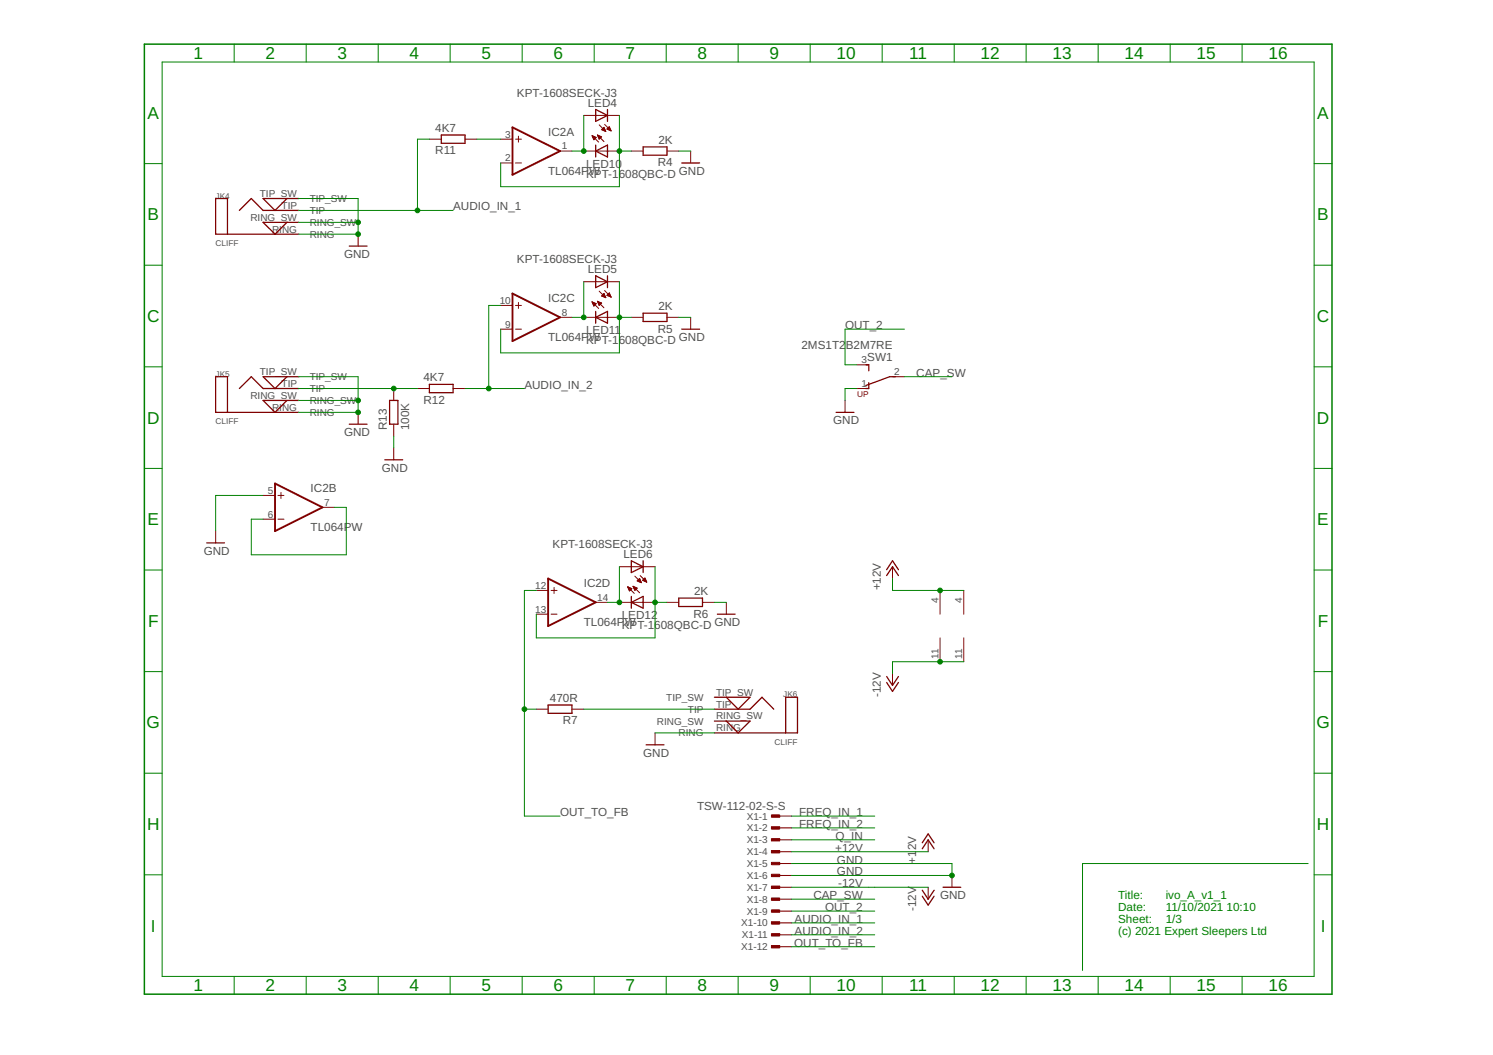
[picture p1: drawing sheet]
<svg xmlns="http://www.w3.org/2000/svg" width="297mm" height="210mm" viewBox="0 0 297 210" stroke-linecap="round" stroke-linejoin="round" font-family="sans-serif">
<g fill="none" stroke="#800000" stroke-width=".25">
<path d="M57.1 39.5l-2.4 2.4-2.4-2.4h7.1M87.8 26.9h4.7v1.6h-4.7zM118.5 30.1l2.4-1.2v2.3zM118.5 21.8l2.4 1.2-2.4 1.2zM118.5 28.9v2.3M120.9 21.8v2.4M128 29.2h4.7v1.7h-4.7zM135.6 32.4h3.6M45.3 46.6v-7.1h-2.4v7.1h16.5M47.6 41.9l2.4-2.4 2.3 2.4h7.1M57.1 44.2l-2.4 2.4-2.4-2.4h7.1M69.5 49h3.5"/>
<path d="M118.5 54.9l2.4 1.1-2.4 1.2zM120.9 54.9v2.3M47.6 77.3l2.4-2.3 2.3 2.3h7.1M57.1 75l-2.4 2.3-2.4-2.3h7.1M57.1 79.7l-2.4 2.3-2.4-2.3h7.1M77.5 79.7h1.7v4.7h-1.7zM85.4 76.5h4.7v1.6h-4.7zM118.5 63.1l2.4-1.1v2.3zM118.5 62v2.3M128 62.3h4.7v1.7h-4.7zM135.6 65.5h3.6M172.3 72.6h.5v1.2"/>
<path d="M172.8 76.1v1.2h-.5M178.2 75h-1.2l-4.7 1.7M45.3 82v-7h-2.4v7h16.5M69.5 84.4h3.5M76.6 91.5h3.5M166.3 82h3.6M41.1 108h3.6M125.6 111.6l2.4 1.2-2.4 1.1zM125.6 119.8l2.4-1.1v2.3zM125.6 118.7v2.3M128 111.6v2.3M135 119h4.8v1.7h-4.8z"/>
<path d="M176.4 114.5l1.2-1.7 1.2 1.7M176.4 113.3l1.2-1.7 1.2 1.7M142.1 138.7h7.1l-2.3 2.4-2.4-2.4M142.7 122.2h3.6M176.4 134.6l1.2 1.8 1.2-1.8M176.4 135.8l1.2 1.8 1.2-1.8M109.1 140.3h4.7v1.6h-4.7zM128.5 148.2h3.6M142.1 145.8h16.6v-7.1h-2.4v7.1M142.1 141.1h7.1l2.4-2.4 2.3 2.4M142.1 143.5h7.1l-2.3 2.3-2.4-2.3M183.5 168.9l1.2-1.8 1.1 1.8"/>
<path d="M183.5 167.7l1.2-1.8 1.1 1.8M183.5 177.1l1.2 1.8 1.1-1.8M183.5 178.3l1.2 1.8 1.1-1.8M187.6 176.5h3.6"/>
</g>
<g fill="none" stroke="#800000" stroke-width=".2">
<path d="M85.4 27.7h2.4M92.5 27.7h2.4M99.6 27.7h2.4M99.6 32.4h2.4M102.6 27.7h1.1M102.6 32.4h1.1M103.1 27.1v1.2M111.4 30.1h2.4M116.1 23h7.1M116.1 30.1h7.1M117.8 27l1.3 1.3M117.8 27l.8 .3-.4 .5z"/>
<path d="M117.8 27.1h.2M117.9 27.2h.3M117.9 27.3h.6M118 27.4h.6M118 27.5h.5M118.1 27.6h.2M118.1 27.7h.1M118.9 26.9l1.3 1.3M118.9 26.9l.8 .3-.5 .5zM118.9 26.9h.2M119 27.1h.3M119 27.2h.6"/>
<path d="M119 27.3h.6M119.1 27.4h.4M119.1 27.5h.3M119.2 27.6h.1M119.2 24.8l1.3 1.4M119.7 25.8l.5-.5 .3 .9zM119.7 25.7h.6M119.8 25.8h.6M119.9 25.6h.4M120 25.5h.2M120.1 26h.3M120.1 25.4h.1"/>
<path d="M120.3 24.7l1.3 1.3M120.3 26.1h.2M120.8 25.7l.4-.5 .4 .8zM120.8 25.6h.6M120.9 25.7h.6M120.9 25.5h.4M121 25.4h.3M121.1 25.8h.4M121.1 25.3h.2M121.4 26h.1M125.6 30.1h2.4M132.7 30.1h2.3"/>
<path d="M137.4 30.1v2.3M71.2 46.6v2.4M116.1 56h7.1M118.9 59.9l1.3 1.3M118.9 59.9l.8 .4-.5 .5zM118.9 60h.1M119.2 57.9l1.3 1.3M119.7 58.9h.7M119.8 58.7h.5M119.9 59h.5M119.9 58.6h.4M120 58.5h.2"/>
<path d="M120.1 59.1h.3M120.2 58.4l.3 .8-.8-.3zM120.2 58.4h.1M120.3 57.8l1.3 1.3M120.4 59.2h.1M120.8 58.8l.8 .3M120.8 58.7h.6M120.9 58.6h.5M121 58.9h.5M121 58.5h.3M121.1 58.4h.2M121.2 58.3h.1"/>
<path d="M121.2 59h.3M121.2 58.3l-.4 .5M121.2 58.3l.4 .8M121.5 59.1h.1M78.3 77.3v2.4M83.1 77.3h2.3M90.1 77.3h2.4M99.6 60.8h2.4M99.6 65.5h2.4M102.6 60.8h1.1M102.6 65.5h1.1M103.1 60.2v1.2"/>
<path d="M111.4 63.1h2.4M116.1 63.1h7.1M117.8 60.1l1.3 1.3M117.8 60.1h.1M117.8 60.1l.8 .3-.4 .5zM117.9 60.2h.2M117.9 60.3h.4M117.9 60.4h.7M118 60.5h.5M118 60.6h.4M118.1 60.7h.2M118.1 60.8h.1"/>
<path d="M118.9 60.1h.2M119 60.2h.4M119 60.3h.7M119.1 60.4h.5M119.1 60.5h.4M119.1 60.6h.3M119.2 60.7h.1M125.6 63.1h2.4M132.7 63.1h2.3M137.4 63.1v2.4M168.1 79.7v2.3M170.5 77.3h2.3"/>
<path d="M170.5 72.6h2.3M177.6 75h2.3M52.3 98.6h2.4M55.3 98.6h1.2M55.9 98v1.2M71.2 82v2.4M78.3 84.4v2.4M78.3 89.1v2.4M42.9 105.7v2.3M52.3 103.3h2.4M55.3 103.3h1.2M64.2 100.9h2.3"/>
<path d="M106.7 117.5h2.4M109.6 117.5h1.2M110.2 116.9v1.2M118.5 119.8h2.4M123.2 112.8h7.1M123.2 119.8h7.1M124.9 116.8l1.3 1.3M124.9 116.8l.8 .3M124.9 116.8l.3 .8 .5-.5M124.9 116.8h.2M125 116.9h.3M125 117.1h.6"/>
<path d="M125.1 117.2h.6M125.1 117.3h.5M125.2 117.4h.3M125.2 117.5h.1M125.9 116.6l1.4 1.3M125.9 116.6l.9 .4-.5 .5zM126 116.7h.1M126 116.8h.4M126.1 116.9h.5M126.1 117.1h.6M126.2 117.2h.4M126.2 117.3h.3"/>
<path d="M126.3 117.4h.1M126.3 114.6l1.3 1.3M126.8 115.6l.5-.5 .3 .8zM126.9 115.5h.5M126.9 115.6h.6M127 115.4h.4M127.1 115.3h.2M127.1 115.7h.4M127.2 115.2h.1M127.4 114.5l1.3 1.3M127.4 115.8h.2M127.8 115.5l.5-.5 .4 .8z"/>
<path d="M127.9 115.4h.6M128 115.5h.5M128 115.3h.4M128.1 115.2h.3M128.2 115.6h.4M128.2 115.1h.2M128.5 115.7h.1M132.7 119.8h2.3M139.8 119.8h2.3M144.5 119.8v2.4M177.6 112.8v2.3M187 117.5v4.7"/>
<path d="M191.7 117.5v4.7M106.7 122.2h2.4M109.6 122.2h1.2M177.6 134v2.4M187 126.9v4.8M191.7 126.9v4.8M106.7 141.1h2.4M113.8 141.1h2.3M130.3 145.8v2.4M155.1 162.4h2.4M155.1 164.7h2.4M155.1 167.1h2.4"/>
<path d="M155.1 169.5h2.4M155.1 171.8h2.4M155.1 174.2h2.4M155.1 176.5h2.4M155.1 178.9h2.4M184.7 167.1v2.4M184.7 176.5v2.4M189.4 174.2v2.3M155.1 181.3h2.4M155.1 183.6h2.4M155.1 186h2.4M155.1 188.4h2.4"/>
</g>
<path d="M102 25.3l9.4 4.8-9.4 4.7zM102 58.4l9.4 4.7-9.4 4.8zM54.7 96.2l9.5 4.7-9.5 4.8zM109.1 115.1l9.4 4.7-9.4 4.8z" fill="none" stroke="#800000" stroke-width=".38"/>
<g fill="#800000" stroke="#800000" stroke-width=".2">
<path d="M153.5 162.1h1.6v.5h-1.6z"/>
<path d="M153.5 164.5h1.6v.5h-1.6z"/>
<path d="M153.5 166.9h1.6v.4h-1.6z"/>
<path d="M153.5 169.2h1.6v.5h-1.6z"/>
<path d="M153.5 171.6h1.6v.4h-1.6z"/>
<path d="M153.5 173.9h1.6v.5h-1.6z"/>
<path d="M153.5 176.3h1.6v.5h-1.6z"/>
<path d="M153.5 178.7h1.6v.4h-1.6z"/>
<path d="M153.5 181h1.6v.5h-1.6z"/>
<path d="M153.5 183.4h1.6v.5h-1.6z"/>
<path d="M153.5 185.8h1.6v.4h-1.6z"/>
<path d="M153.5 188.1h1.6v.5h-1.6z"/>
</g>
<path d="M28.7 8.8h236.3v189h-236.3z" fill="none" stroke="#008000" stroke-width=".3"/>
<g fill="none" stroke="#008000" stroke-width=".2">
<path d="M32.3 12.3h229.2v182h-229.2zM46.6 8.8v3.5M60.9 8.8v3.5M75.2 8.8v3.5M89.6 8.8v3.5M103.9 8.8v3.5M118.2 8.8v3.5M132.5 8.8v3.5M146.9 8.8v3.5M161.2 8.8v3.5M175.5 8.8v3.5M189.8 8.8v3.5"/>
<path d="M204.2 8.8v3.5M218.5 8.8v3.5M232.8 8.8v3.5M247.1 8.8v3.5M28.7 32.6h3.6M59.4 39.5h11.8v7.1h-11.8M85.4 27.7h-2.3v14.2M94.9 27.7h4.7M116.1 23v7.1h-2.3M123.2 30.1h2.4M123.2 23v14.1h-23.6v-4.7M135 30.1h2.4"/>
<path d="M261.5 32.6h3.5M28.7 52.8h3.6M59.4 44.2h11.8M59.4 41.9h30.7M116.1 56v7.1h-2.3M123.2 56v14.2h-23.6v-4.7M261.5 52.8h3.5M28.7 73h3.6M59.4 75h11.8v7h-11.8M59.4 79.7h11.8M59.4 77.3h23.7M92.5 77.3h11.8"/>
<path d="M99.6 60.8h-2.4v16.5M123.2 63.1h2.4M135 63.1h2.4M170.5 77.3h-2.4v2.4M179.9 75h9.5M179.9 65.5h-11.8v7.1h2.4M261.5 73h3.5M28.7 93.2h3.6M52.3 98.6h-9.4v7.1M78.3 86.8v2.3M261.5 93.2h3.5M28.7 113.4h3.6"/>
<path d="M66.5 100.9h2.4v9.5h-18.9v-7.1h2.3M106.7 117.5h-2.4v44.9h7.1M123.2 112.8v7h-2.3M130.3 119.8h2.4M130.3 112.8v14.1h-23.6v-4.7M142.1 119.8h2.4M177.6 115.1v2.4h14.1M261.5 113.4h3.5M28.7 133.6h3.6M191.7 131.7h-14.1v2.3M261.5 133.6h3.5M28.7 153.8h3.6"/>
<path d="M104.3 141.1h2.4M116.1 141.1h26M130.3 145.8h11.8M261.5 153.8h3.5M28.7 174.1h3.6M157.5 171.8h31.9v2.4h-31.9M157.5 162.4h16.5M157.5 176.5h27.2M157.5 169.5h27.2M157.5 167.1h16.5M157.5 164.7h16.5M157.5 178.9h16.5"/>
<path d="M260.3 171.8h-44.9v21.3M261.5 174.1h3.5M46.6 194.3v3.5M60.9 194.3v3.5M75.2 194.3v3.5M89.6 194.3v3.5M103.9 194.3v3.5M118.2 194.3v3.5M132.5 194.3v3.5M146.9 194.3v3.5M157.5 188.4h16.5M157.5 183.6h16.5"/>
<path d="M157.5 186h16.5M157.5 181.3h16.5M161.2 194.3v3.5M175.5 194.3v3.5M189.8 194.3v3.5M204.2 194.3v3.5M218.5 194.3v3.5M232.8 194.3v3.5M247.1 194.3v3.5"/>
</g>
<g fill="#008000" stroke="#008000" stroke-width=".2">
<circle cx="71.2" cy="82" r=".47"/>
<circle cx="71.2" cy="79.7" r=".47"/>
<circle cx="71.2" cy="46.6" r=".47"/>
<circle cx="71.2" cy="44.2" r=".47"/>
<circle cx="189.4" cy="174.2" r=".47"/>
<circle cx="123.2" cy="119.8" r=".47"/>
<circle cx="130.3" cy="119.8" r=".47"/>
<circle cx="104.3" cy="141.1" r=".47"/>
<circle cx="116.1" cy="63.1" r=".47"/>
<circle cx="123.2" cy="63.1" r=".47"/>
<circle cx="116.1" cy="30.1" r=".47"/>
<circle cx="123.2" cy="30.1" r=".47"/>
<circle cx="83.1" cy="41.9" r=".47"/>
<circle cx="78.3" cy="77.3" r=".47"/>
<circle cx="97.2" cy="77.3" r=".47"/>
<circle cx="187" cy="131.7" r=".47"/>
<circle cx="187" cy="117.5" r=".47"/>
</g>
<g font-size="3.4" fill="#008000">
<text x="38.5" y="11.8">1</text>
<text x="52.8" y="11.8">2</text>
<text x="67.1" y="11.8">3</text>
<text x="81.4" y="11.8">4</text>
<text x="95.8" y="11.8">5</text>
<text x="110.1" y="11.8">6</text>
<text x="124.4" y="11.8">7</text>
<text x="138.7" y="11.8">8</text>
<text x="153.1" y="11.8">9</text>
<text x="166.4" y="11.8">10</text>
<text x="180.9" y="11.8">11</text>
<text x="195.1" y="11.8">12</text>
<text x="209.4" y="11.8">13</text>
<text x="223.7" y="11.8">14</text>
<text x="238.1" y="11.8">15</text>
<text x="252.4" y="11.8">16</text>
<text x="29.4" y="23.6">A</text>
<text x="262.1" y="23.6">A</text>
<text x="29.4" y="43.9">B</text>
<text x="262.1" y="43.9">B</text>
<text x="29.3" y="64.1">C</text>
<text x="262" y="64.1">C</text>
<text x="29.3" y="84.3">D</text>
<text x="262" y="84.3">D</text>
<text x="29.4" y="104.5">E</text>
<text x="262.1" y="104.5">E</text>
<text x="29.5" y="124.7">F</text>
<text x="262.2" y="124.7">F</text>
<text x="29.2" y="144.9">G</text>
<text x="261.9" y="144.9">G</text>
<text x="29.3" y="165.1">H</text>
<text x="262" y="165.1">H</text>
<text x="30" y="185.4">I</text>
<text x="262.8" y="185.4">I</text>
<text x="38.5" y="197.2">1</text>
<text x="52.8" y="197.2">2</text>
<text x="67.1" y="197.2">3</text>
<text x="81.4" y="197.2">4</text>
<text x="95.8" y="197.2">5</text>
<text x="110.1" y="197.2">6</text>
<text x="124.4" y="197.2">7</text>
<text x="138.7" y="197.2">8</text>
<text x="153.1" y="197.2">9</text>
<text x="166.4" y="197.2">10</text>
<text x="180.9" y="197.2">11</text>
<text x="195.1" y="197.2">12</text>
<text x="209.4" y="197.2">13</text>
<text x="223.7" y="197.2">14</text>
<text x="238.1" y="197.2">15</text>
<text x="252.4" y="197.2">16</text>
</g>
<g font-size="2.3" fill="#505050">
<text x="102.8" y="19.3">KPT-1608SECK-J3</text>
<text x="116.9" y="21.3">LED4</text>
<text x="86.6" y="26.3">4K7</text>
<text x="109.1" y="27.1">IC2A</text>
<text x="131" y="28.6">2K</text>
<text x="86.6" y="30.7">R11</text>
<text x="109.1" y="34.8">TL064PW</text>
<text x="116.6" y="35.4">KPT-1608QBC-D</text>
<text x="116.6" y="33.4">LED10</text>
<text x="130.9" y="33.1">R4</text>
<text x="135" y="34.8">GND</text>
<text x="90.2" y="41.9">AUDIO_IN_1</text>
<text x="68.5" y="51.3">GND</text>
<text x="102.8" y="52.4">KPT-1608SECK-J3</text>
<text x="116.9" y="54.4">LED5</text>
<text x="109.1" y="60.2">IC2C</text>
<text x="131" y="61.7">2K</text>
<text x="168.1" y="65.5">OUT_2</text>
<text x="109.1" y="67.9">TL064PW</text>
<text x="116.6" y="68.4">KPT-1608QBC-D</text>
<text x="116.6" y="66.4">LED11</text>
<text x="130.9" y="66.2">R5</text>
<text x="135" y="67.9">GND</text>
<text x="159.5" y="69.5">2MS1T2</text>
<text x="168.3" y="69.5">B2M7RE</text>
<text x="172.5" y="71.9">SW1</text>
<text x="84.2" y="75.9">4K7</text>
<text x="104.3" y="77.3">AUDIO_IN_2</text>
<text x="182.3" y="74.9">CAP_SW</text>
<text x="84.2" y="80.4">R12</text>
<text x="68.5" y="86.8">GND</text>
<text x="76.9" y="85.6" transform="rotate(-90 76.9 85.6)">R13</text>
<text x="81.4" y="85.6" transform="rotate(-90 81.4 85.6)">100K</text>
<text x="165.8" y="84.4">GND</text>
<text x="76" y="93.8">GND</text>
<text x="61.8" y="98">IC2B</text>
<text x="61.8" y="105.7">TL064PW</text>
<text x="40.5" y="110.4">GND</text>
<text x="109.9" y="109.1">KPT-1608SECK-J3</text>
<text x="124" y="111.1">LED6</text>
<text x="116.1" y="116.9">IC2D</text>
<text x="138.1" y="118.4">2K</text>
<text x="175.2" y="117.5" transform="rotate(-90 175.2 117.5)">+12V</text>
<text x="116.1" y="124.6">TL064PW</text>
<text x="123.7" y="125.2">KPT-1608QBC-D</text>
<text x="123.7" y="123.1">LED12</text>
<text x="138" y="122.9">R6</text>
<text x="142.1" y="124.6">GND</text>
<text x="109.4" y="139.7">470R</text>
<text x="175.2" y="138.7" transform="rotate(-90 175.2 138.7)">-12V</text>
<text x="112" y="144.1">R7</text>
<text x="128" y="150.5">GND</text>
<text x="138.7" y="161.2">TSW-112-02-S-S</text>
<text x="111.4" y="162.4">OUT_TO_FB</text>
<text x="159" y="164.7">FREQ_IN_2</text>
<text x="159" y="162.4">FREQ_IN_1</text>
<text x="166.2" y="167.1">Q_IN</text>
<text x="166.2" y="169.5">+12V</text>
<text x="166.5" y="171.8">GND</text>
<text x="182.3" y="171.8" transform="rotate(-90 182.3 171.8)">+1</text>
<text x="182.3" y="169.2" transform="rotate(-90 182.3 169.2)">2V</text>
<text x="161.8" y="178.9">CAP_SW</text>
<text x="166.5" y="174.2">GND</text>
<text x="166.8" y="176.5">-12V</text>
<text x="187" y="178.9">GND</text>
<text x="158.1" y="183.6">AUDIO_IN_1</text>
<text x="158.1" y="186">AUDIO_IN_2</text>
<text x="164.2" y="181.3">OUT_2</text>
<text x="182.3" y="181.3" transform="rotate(-90 182.3 181.3)">-12V</text>
<text x="158" y="188.4">OUT_TO_FB</text>
</g>
<g font-size="2.3" fill="#008000">
<text x="222.5" y="178.9">Title:</text>
<text x="231.9" y="178.9">ivo_A_v1_1</text>
<text x="222.5" y="181.3">Date:</text>
<text x="222.5" y="183.6">Sheet:</text>
<text x="222.5" y="186">(c) 2021 Expert Sleepers Ltd</text>
<text x="231.9" y="181.3">11/10/2021</text>
<text x="231.9" y="183.6">1/3</text>
<text x="244" y="181.3">10:10</text>
</g>
<g font-size="2" fill="#505050">
<text x="100.5" y="27.4">3</text>
<text x="111.8" y="29.7">1</text>
<text x="100.5" y="32.1">2</text>
<text x="51.7" y="39.2">TIP_SW</text>
<text x="56" y="41.5">TIP</text>
<text x="61.6" y="40.2">TIP_SW</text>
<text x="49.8" y="43.9">RING_SW</text>
<text x="54.1" y="46.3">RING</text>
<text x="61.6" y="42.6">TIP</text>
<text x="61.6" y="47.3">RING</text>
<text x="61.6" y="44.9">RING_SW</text>
<text x="99.4" y="60.4">10</text>
<text x="100.5" y="65.2">9</text>
<text x="111.8" y="62.8">8</text>
<text x="51.7" y="74.6">TIP_SW</text>
<text x="56" y="77">TIP</text>
<text x="61.6" y="75.7">TIP_SW</text>
<text x="171.4" y="72.3">3</text>
<text x="171.4" y="77">1</text>
<text x="177.9" y="74.6">2</text>
<text x="49.8" y="79.3">RING_SW</text>
<text x="54.1" y="81.7">RING</text>
<text x="61.6" y="78">TIP</text>
<text x="61.6" y="82.7">RING</text>
<text x="61.6" y="80.4">RING_SW</text>
<text x="53.3" y="98.2">5</text>
<text x="64.5" y="100.6">7</text>
<text x="53.3" y="103">6</text>
<text x="106.5" y="117.1">12</text>
<text x="118.8" y="119.5">14</text>
<text x="106.5" y="121.9">13</text>
<text x="186.7" y="120" transform="rotate(-90 186.7 120)">4</text>
<text x="191.4" y="120" transform="rotate(-90 191.4 120)">4</text>
<text x="186.7" y="131.2" transform="rotate(-90 186.7 131.2)">11</text>
<text x="191.4" y="131.2" transform="rotate(-90 191.4 131.2)">11</text>
<text x="132.6" y="139.4">TIP_SW</text>
<text x="136.9" y="141.8">TIP</text>
<text x="142.5" y="140.8">TIP</text>
<text x="142.5" y="143.1">RING_SW</text>
<text x="142.5" y="138.4">TIP_SW</text>
<text x="130.7" y="144.2">RING_SW</text>
<text x="135" y="146.5">RING</text>
<text x="142.5" y="145.5">RING</text>
<text x="148.6" y="163.1">X1-1</text>
<text x="148.6" y="165.4">X1-2</text>
<text x="148.6" y="167.8">X1-3</text>
<text x="148.6" y="170.2">X1-4</text>
<text x="148.6" y="172.5">X1-5</text>
<text x="148.6" y="174.9">X1-6</text>
<text x="148.6" y="177.2">X1-7</text>
<text x="148.6" y="179.6">X1-8</text>
<text x="147.5" y="184.3">X1-10</text>
<text x="148.6" y="182">X1-9</text>
<text x="147.5" y="189.1">X1-12</text>
<text x="147.6" y="186.7">X1-11</text>
</g>
<g font-size="1.7" fill="#505050">
<text x="42.9" y="39.5">JK4</text>
<text x="42.9" y="49">CLIFF</text>
<text x="42.9" y="74.9">JK5</text>
<text x="42.9" y="84.4">CLIFF</text>
<text x="155.8" y="138.7">J</text>
<text x="156.7" y="138.7">K6</text>
<text x="154.1" y="148.2">CLIFF</text>
</g>
<text font-size="1.7" fill="#800000" x="170.6" y="79">UP</text>
</svg>
